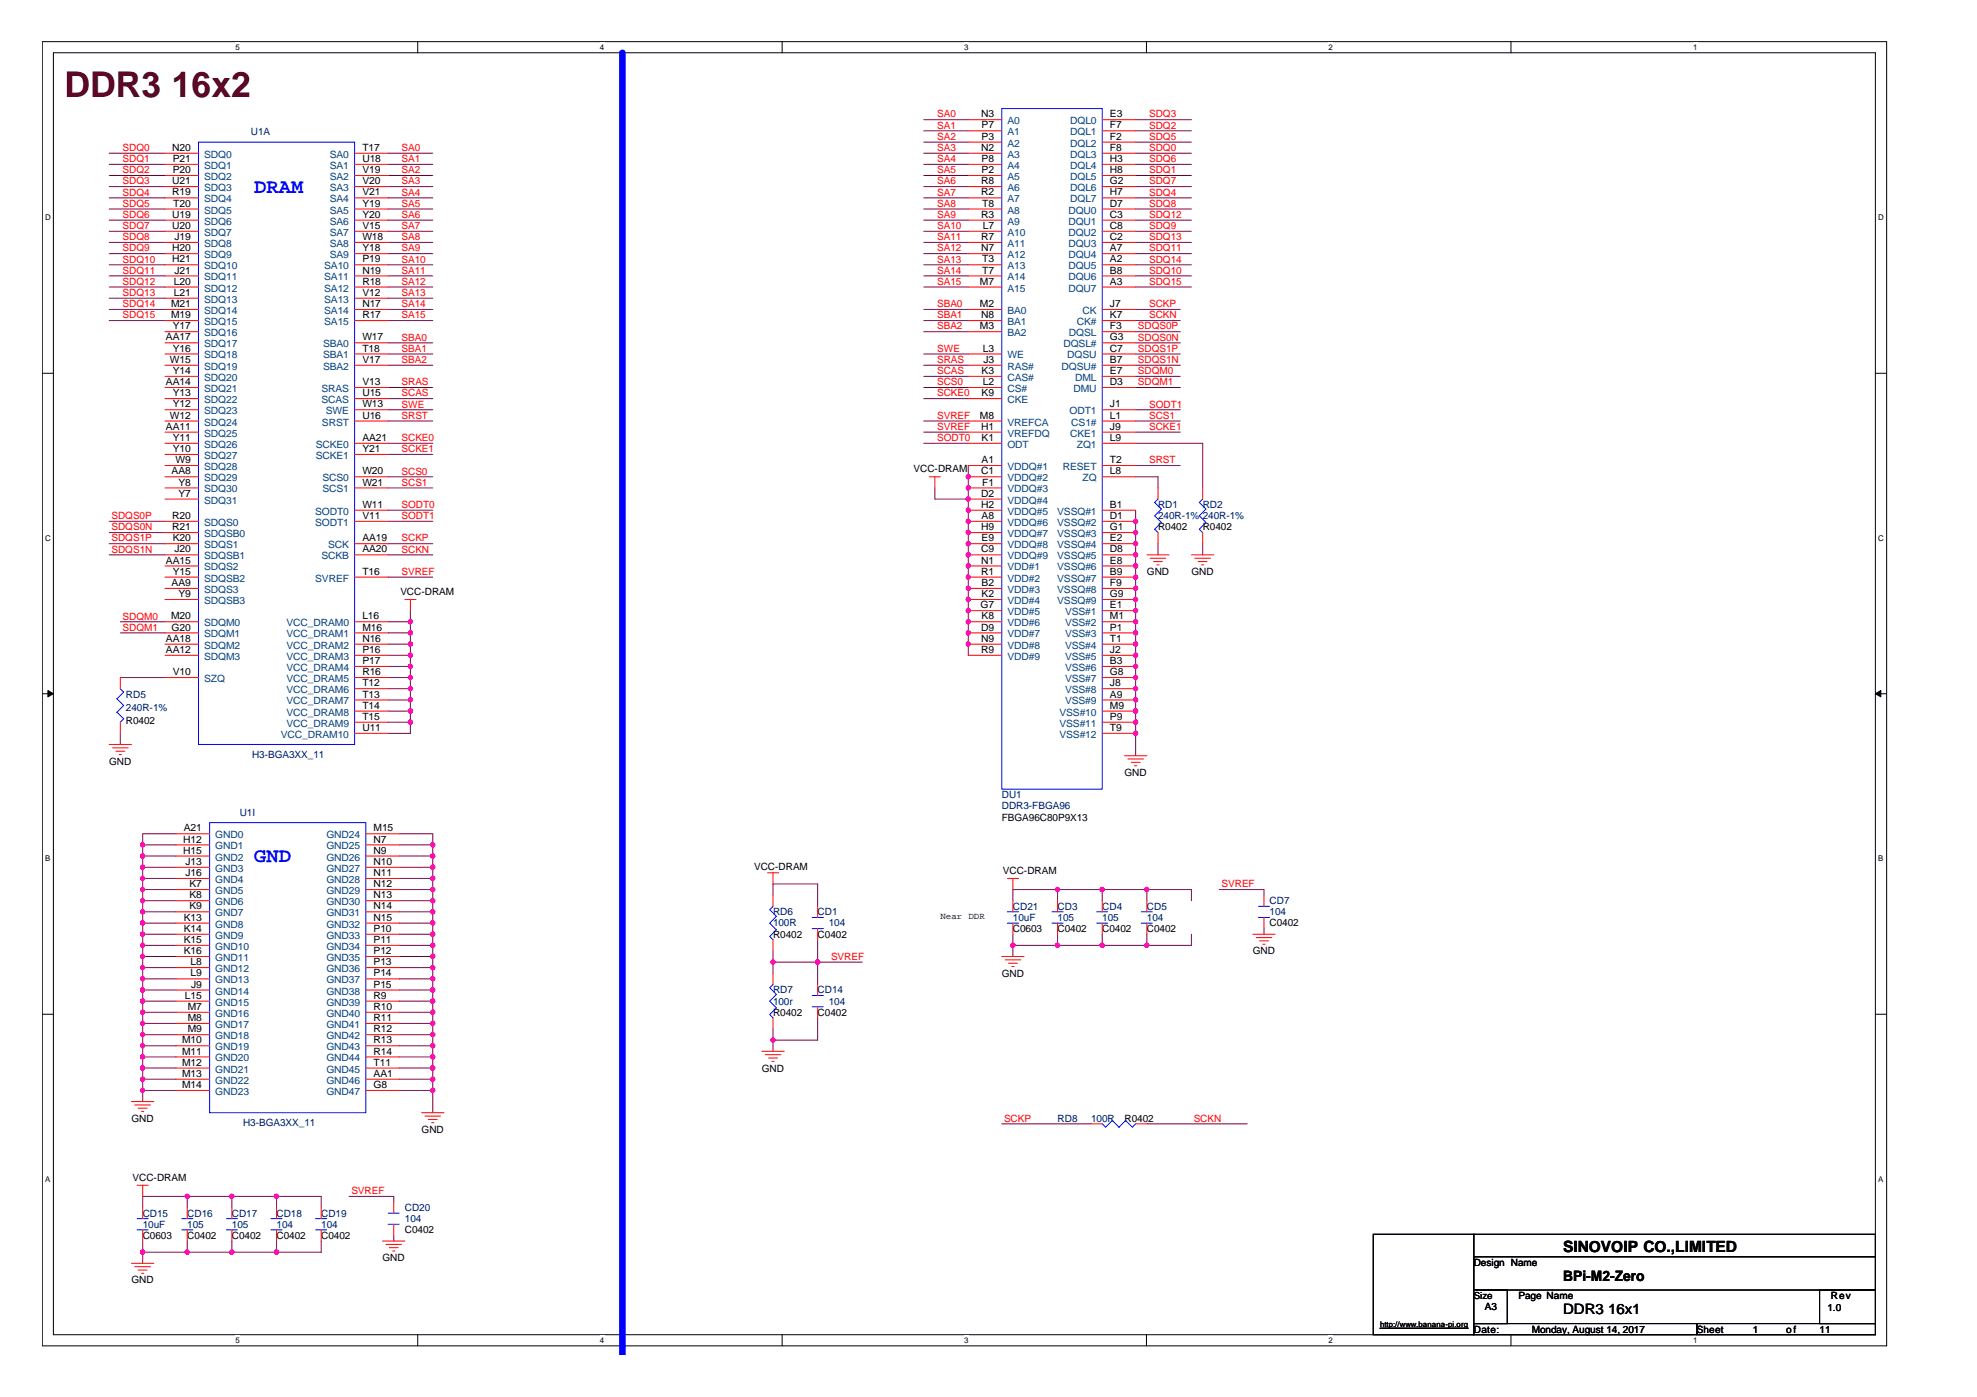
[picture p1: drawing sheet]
<svg xmlns="http://www.w3.org/2000/svg" width="297mm" height="210mm" viewBox="0 0 297 210" stroke-linecap="round" stroke-linejoin="round" font-family="sans-serif">
<path d="M6.3 6.3h277.2v195.9h-277.2zM8 7.9h273.8v192.6h-273.8z" fill="none" stroke="#000" stroke-width=".15"/>
<g fill="#fff">
<path d="M35.4 6.4h.6v1.4h-.6z"/>
<path d="M35.4 200.7h.6v1.4h-.6z"/>
</g>
<path d="M62.8 6.3v1.6M62.8 200.5v1.7" fill="none" stroke="#000" stroke-width=".15"/>
<g fill="#fff">
<path d="M90.1 6.4h.7v1.4h-.7z"/>
<path d="M90.1 200.7h.7v1.4h-.7z"/>
</g>
<path d="M117.5 6.3v1.6M117.5 200.5v1.7" fill="none" stroke="#000" stroke-width=".15"/>
<g fill="#fff">
<path d="M144.9 6.4h.6v1.4h-.6z"/>
<path d="M144.9 200.7h.6v1.4h-.6z"/>
</g>
<path d="M172.3 6.3v1.6M172.3 200.5v1.7" fill="none" stroke="#000" stroke-width=".15"/>
<g fill="#fff">
<path d="M199.6 6.4h.7v1.4h-.7z"/>
<path d="M199.6 200.7h.7v1.4h-.7z"/>
</g>
<path d="M227 6.3v1.6M227 200.5v1.7" fill="none" stroke="#000" stroke-width=".15"/>
<g fill="#fff">
<path d="M254.4 6.4h.6v1.4h-.6z"/>
<path d="M254.4 200.7h.6v1.4h-.6z"/>
<path d="M6.8 32h.8v1.4h-.8z"/>
<path d="M282.2 32h.8v1.4h-.8z"/>
<path d="M6.8 80.1h.8v1.4h-.8z"/>
<path d="M282.2 80.1h.8v1.4h-.8z"/>
</g>
<path d="M6.3 56.1h1.7M281.8 56.1h1.6" fill="none" stroke="#000" stroke-width=".15"/>
<g fill="#fff">
<path d="M6.8 128.3h.8v1.4h-.8z"/>
<path d="M282.2 128.3h.8v1.4h-.8z"/>
</g>
<path d="M6.3 104.2h1.7M281.8 104.2h1.6" fill="none" stroke="#000" stroke-width=".15"/>
<g fill="#000" stroke="#000" stroke-width=".15">
<path d="M7.2 103.8l.8 .4-.8 .5z" fill-rule="evenodd"/>
<path d="M281.8 104.2l.8-.4v.9z" fill-rule="evenodd"/>
</g>
<g fill="#fff">
<path d="M6.8 176.4h.8v1.4h-.8z"/>
<path d="M282.2 176.4h.8v1.4h-.8z"/>
</g>
<path d="M6.3 152.4h1.7M281.8 152.4h1.6M206.3 185.5h15.1v15h-15.1zM221.4 185.5h60.4v3.3h-60.4zM221.4 188.8h60.4v5h-60.4zM221.4 193.8h5.1v5.1h-5.1zM221.4 198.9h33.6v1.6h-33.6zM255 198.9h26.8v1.6h-26.8zM273.4 193.8h8.4v5.1h-8.4z" fill="none" stroke="#000" stroke-width=".15"/>
<path d="M93.5 7.9v195.7" fill="none" stroke="#00f" stroke-width=".99"/>
<g fill="none" stroke="#800040" stroke-width=".15">
<path d="M138.8 18h6.7M138.8 19.7h6.7M170.6 18h8.4M170.6 19.7h8.4M16.4 23h8.4M16.4 24.7h8.4M16.4 26.4h8.4M16.4 28h8.4M16.4 29.7h8.4M16.4 31.4h8.4M16.4 33.1h8.4M16.4 34.7h8.4"/>
<path d="M16.4 36.4h8.4M16.4 38.1h8.4M16.4 39.8h8.4M58.3 23h6.7M58.3 24.7h6.7M58.3 26.4h6.7M58.3 28h6.7M58.3 29.7h6.7M58.3 31.4h6.7M58.3 33.1h6.7M58.3 34.7h6.7M58.3 36.4h6.7"/>
<path d="M58.3 38.1h6.7M58.3 39.8h6.7M138.8 23h6.7M138.8 24.7h6.7M138.8 26.4h6.7M138.8 28h6.7M138.8 29.7h6.7M138.8 31.4h6.7M138.8 33.1h6.7M138.8 34.7h6.7M138.8 36.4h6.7M138.8 38.1h6.7"/>
<path d="M138.8 39.8h6.7M138.8 21.4h6.7M170.6 23h8.4M170.6 24.7h8.4M170.6 26.4h8.4M170.6 28h8.4M170.6 29.7h8.4M170.6 31.4h8.4M170.6 33.1h8.4M170.6 34.7h8.4M170.6 36.4h8.4M170.6 38.1h8.4"/>
<path d="M170.6 39.8h8.4M170.6 21.4h8.4M16.4 41.5h8.4M16.4 43.1h8.4M16.4 44.8h8.4M16.4 46.5h8.4M16.4 48.2h8.4M58.3 41.5h6.7M58.3 43.1h6.7M58.3 44.8h6.7M58.3 46.5h6.7M58.3 48.2h6.7"/>
<path d="M58.3 51.5h6.7M58.3 53.2h6.7M58.3 54.9h6.7M58.3 58.2h6.7M58.3 59.9h6.7M138.8 41.5h6.7M138.8 43.1h6.7M138.8 46.5h6.7M138.8 48.2h6.7M138.8 53.2h6.7M138.8 54.9h6.7M138.8 58.2h6.7"/>
<path d="M138.8 59.9h6.7M138.8 49.8h6.7M138.8 56.6h6.7M170.6 41.5h8.4M170.6 43.1h8.4M170.6 46.5h6.7M170.6 48.2h6.7M170.6 51.5h6.7M170.6 53.2h6.7M170.6 54.9h6.7M170.6 58.2h6.7M170.6 49.8h6.7"/>
<path d="M170.6 56.6h6.7M16.4 78.3h8.4M58.3 61.6h6.7M58.3 63.3h6.7M58.3 66.6h6.7M58.3 68.3h6.7M58.3 71.6h6.7M58.3 73.3h6.7M58.3 76.7h6.7M58.3 78.3h6.7M138.8 63.3h6.7M138.8 66.6h6.7"/>
<path d="M138.8 64.9h6.7M140.5 73.3v1.7h5M145.5 69.9v28.6M170.6 61.6h6.7M170.6 63.3h6.7M170.6 66.6h10.1v6.7M170.6 71.6h3.4v1.7M170.6 76.7v36.9M170.6 64.9h6.7M170.6 69.9h6.7M16.4 81.7h8.4M16.4 83.4h8.4"/>
<path d="M16.4 80h8.4M18.1 95.1h6.7M18.1 93.4h6.7M58.3 81.7h6.7M58.3 83.4h6.7M58.3 86.7h6.7M58.3 95.1h3.4M58.3 93.4h3.4M58.3 96.8h3.4M58.3 98.5h3.4M61.7 91.8v18.4h-3.4M174 81.7v1.7"/>
<path d="M180.7 81.7v1.7M18.1 101.8h6.7M18.1 110.2v1.7M58.3 100.1h3.4M58.3 101.8h3.4M58.3 103.5h3.4M58.3 105.2h3.4M58.3 106.8h3.4M58.3 108.5h3.4M21.4 127h5.1M21.4 128.6h5.1M21.4 130.3h5.1"/>
<path d="M21.4 132h5.1M21.4 133.7h5.1M21.4 135.3h5.1M21.4 137h5.1M21.4 138.7h5.1M26.5 125.3h-5.1v40.2M60 125.3h5v41.9M60 127h5M60 128.6h5M60 130.3h5M60 132h5M60 133.7h5"/>
<path d="M60 135.3h5M60 137h5M60 138.7h5M116.1 134.5v-1.7h6.8v3.4M152.2 135.3v-1.6h26.8v1.6M158.9 133.7v1.6M165.6 133.7v1.6M172.3 133.7v1.6M183.2 133.7h6.7v.8M189.9 139.5v.9M21.4 140.4h5.1M21.4 142h5.1"/>
<path d="M21.4 143.7h5.1M21.4 145.4h5.1M21.4 147.1h5.1M21.4 148.8h5.1M21.4 150.4h5.1M21.4 152.1h5.1M21.4 153.8h5.1M21.4 155.5h5.1M21.4 157.1h5.1M21.4 158.8h5.1M60 140.4h5M60 142h5"/>
<path d="M60 143.7h5M60 145.4h5M60 147.1h5M60 148.8h5M60 150.4h5M60 152.1h5M60 153.8h5M60 155.5h5M60 157.1h5M60 158.8h5M116.1 142.9v3.3M116.1 154.6v3.4"/>
<path d="M116.1 144.6h13.5M122.9 141.2v6.7M122.9 152.9v3.4h-6.8M152.2 140.4v3.3M158.9 140.4v1.6M165.6 140.4v1.6M172.3 140.4v1.6M179 140.4v1.6h-26.8M21.4 160.5h5.1M21.4 162.2h5.1M21.4 163.8h5.1M28.1 179.8v1.6"/>
<path d="M34.8 179.8v1.6M41.6 179.8v1.6M52.5 179.8h6.7v.8M60 160.5h5M60 162.2h5M60 163.8h5M150.5 168.9h13.4M172.3 168.9h15.1M21.4 181.4v-1.6h26.9v1.6M21.4 186.5v3.3M28.1 186.5v1.6M34.8 186.5v1.6"/>
<path d="M41.6 186.5v1.6M48.3 186.5v1.6h-26.9M59.2 185.6v.9"/>
</g>
<g fill="#f0f" stroke="#f0f" stroke-width=".15">
<circle cx="65" cy="133.6" r=".33"/>
<circle cx="65" cy="132" r=".33"/>
<circle cx="21.4" cy="130.3" r=".32"/>
<circle cx="21.4" cy="128.6" r=".32"/>
<circle cx="65" cy="143.7" r=".33"/>
<circle cx="65" cy="142" r=".33"/>
<circle cx="21.4" cy="143.7" r=".32"/>
<circle cx="21.4" cy="142" r=".32"/>
<circle cx="21.4" cy="155.4" r=".32"/>
<circle cx="21.4" cy="153.8" r=".32"/>
<circle cx="21.4" cy="126.9" r=".32"/>
<circle cx="21.4" cy="132" r=".32"/>
<circle cx="21.4" cy="133.6" r=".32"/>
<circle cx="21.4" cy="135.3" r=".32"/>
<circle cx="21.4" cy="137" r=".32"/>
<circle cx="21.4" cy="138.7" r=".32"/>
<circle cx="21.4" cy="140.4" r=".32"/>
<circle cx="21.4" cy="145.4" r=".32"/>
<circle cx="21.4" cy="147.1" r=".32"/>
<circle cx="21.4" cy="148.7" r=".32"/>
<circle cx="21.4" cy="150.4" r=".32"/>
<circle cx="21.4" cy="152.1" r=".32"/>
<circle cx="21.4" cy="157.1" r=".32"/>
<circle cx="21.4" cy="158.8" r=".32"/>
<circle cx="21.4" cy="160.5" r=".32"/>
<circle cx="65" cy="135.3" r=".33"/>
<circle cx="65" cy="137" r=".33"/>
<circle cx="65" cy="140.4" r=".33"/>
<circle cx="65" cy="147.1" r=".33"/>
<circle cx="65" cy="152.1" r=".33"/>
<circle cx="65" cy="157.1" r=".33"/>
<circle cx="65" cy="130.3" r=".33"/>
<circle cx="65" cy="128.6" r=".33"/>
<circle cx="65" cy="126.9" r=".33"/>
<circle cx="65" cy="155.4" r=".33"/>
<circle cx="65" cy="153.8" r=".33"/>
<circle cx="65" cy="150.4" r=".33"/>
<circle cx="65" cy="148.7" r=".33"/>
<circle cx="65" cy="138.7" r=".33"/>
<circle cx="65" cy="160.5" r=".33"/>
<circle cx="65" cy="158.8" r=".33"/>
<circle cx="65" cy="145.4" r=".33"/>
<circle cx="65" cy="162.1" r=".33"/>
<circle cx="21.4" cy="162.1" r=".32"/>
<circle cx="21.4" cy="163.8" r=".32"/>
<circle cx="65" cy="163.8" r=".33"/>
<circle cx="61.7" cy="95.1" r=".32"/>
<circle cx="61.7" cy="93.4" r=".32"/>
<circle cx="61.7" cy="96.8" r=".32"/>
<circle cx="61.7" cy="98.4" r=".32"/>
<circle cx="61.7" cy="100.1" r=".32"/>
<circle cx="61.7" cy="101.8" r=".32"/>
<circle cx="61.7" cy="103.5" r=".32"/>
<circle cx="61.7" cy="108.5" r=".32"/>
<circle cx="61.7" cy="106.8" r=".32"/>
<circle cx="61.7" cy="105.1" r=".32"/>
<circle cx="145.5" cy="88.4" r=".32"/>
<circle cx="145.5" cy="71.6" r=".32"/>
<circle cx="145.5" cy="85" r=".32"/>
<circle cx="145.5" cy="83.4" r=".32"/>
<circle cx="145.5" cy="78.3" r=".32"/>
<circle cx="145.5" cy="91.7" r=".32"/>
<circle cx="145.5" cy="90.1" r=".32"/>
<circle cx="145.5" cy="81.7" r=".32"/>
<circle cx="145.5" cy="80" r=".32"/>
<circle cx="145.5" cy="76.6" r=".32"/>
<circle cx="145.5" cy="73.3" r=".32"/>
<circle cx="145.5" cy="95.1" r=".32"/>
<circle cx="145.5" cy="93.4" r=".32"/>
<circle cx="145.5" cy="86.7" r=".32"/>
<circle cx="145.5" cy="75" r=".32"/>
<circle cx="145.5" cy="96.8" r=".32"/>
<circle cx="170.6" cy="83.4" r=".32"/>
<circle cx="170.6" cy="91.7" r=".32"/>
<circle cx="170.6" cy="108.5" r=".32"/>
<circle cx="170.6" cy="90.1" r=".32"/>
<circle cx="170.6" cy="88.4" r=".32"/>
<circle cx="170.6" cy="96.8" r=".32"/>
<circle cx="170.6" cy="106.8" r=".32"/>
<circle cx="170.6" cy="105.1" r=".32"/>
<circle cx="170.6" cy="95.1" r=".32"/>
<circle cx="170.6" cy="93.4" r=".32"/>
<circle cx="170.6" cy="110.2" r=".32"/>
<circle cx="170.6" cy="86.7" r=".32"/>
<circle cx="170.6" cy="85" r=".32"/>
<circle cx="170.6" cy="103.5" r=".32"/>
<circle cx="170.6" cy="101.8" r=".32"/>
<circle cx="170.6" cy="100.1" r=".32"/>
<circle cx="170.6" cy="98.4" r=".32"/>
<circle cx="170.6" cy="81.7" r=".32"/>
<circle cx="170.6" cy="80" r=".32"/>
<circle cx="170.6" cy="78.3" r=".32"/>
<circle cx="165.6" cy="142" r=".33"/>
<circle cx="158.9" cy="142" r=".33"/>
<circle cx="172.3" cy="142" r=".32"/>
<circle cx="165.6" cy="133.6" r=".33"/>
<circle cx="158.9" cy="133.6" r=".33"/>
<circle cx="152.2" cy="142" r=".33"/>
<circle cx="172.3" cy="133.6" r=".32"/>
<circle cx="116.1" cy="144.6" r=".32"/>
<circle cx="116.1" cy="156.3" r=".32"/>
<circle cx="122.8" cy="144.6" r=".33"/>
<circle cx="28.1" cy="188.1" r=".32"/>
<circle cx="21.4" cy="188.1" r=".32"/>
<circle cx="34.8" cy="179.8" r=".33"/>
<circle cx="34.8" cy="188.1" r=".33"/>
<circle cx="41.5" cy="179.8" r=".33"/>
<circle cx="41.5" cy="188.1" r=".33"/>
<circle cx="28.1" cy="179.8" r=".32"/>
</g>
<g fill="none" stroke="#f00" stroke-width=".15">
<path d="M145.5 18h5M145.5 19.7h5M165.6 18h5M165.6 19.7h5M24.8 23h5M24.8 24.7h5M24.8 26.4h5M24.8 28h5M24.8 29.7h5M24.8 31.4h5M24.8 33.1h5M24.8 34.7h5"/>
<path d="M24.8 36.4h5M24.8 38.1h5M24.8 39.8h5M53.3 23h5M53.3 24.7h5M53.3 26.4h5M53.3 28h5M53.3 29.7h5M53.3 31.4h5M53.3 33.1h5M53.3 34.7h5M53.3 36.4h5"/>
<path d="M53.3 38.1h5M53.3 39.8h5M145.5 21.4h5M145.5 23h5M145.5 24.7h5M145.5 26.4h5M145.5 28h5M145.5 29.7h5M145.5 31.4h5M145.5 33.1h5M145.5 34.7h5M145.5 36.4h5"/>
<path d="M145.5 38.1h5M145.5 39.8h5M165.6 21.4h5M165.6 23h5M165.6 24.7h5M165.6 26.4h5M165.6 28h5M165.6 29.7h5M165.6 31.4h5M165.6 33.1h5M165.6 34.7h5M165.6 36.4h5"/>
<path d="M165.6 38.1h5M165.6 39.8h5M24.8 41.5h5M24.8 43.1h5M24.8 46.5h5M24.8 48.2h5M24.8 49.8h5M24.8 53.2h5M24.8 54.9h5M24.8 56.6h5M24.8 58.2h5M24.8 59.9h5"/>
<path d="M24.8 51.5h5M24.8 44.8h5M53.3 41.5h5M53.3 43.1h5M53.3 46.5h5M53.3 48.2h5M53.3 53.2h5M53.3 54.9h5M53.3 58.2h5M53.3 59.9h5M53.3 51.5h5M53.3 44.8h5"/>
<path d="M145.5 41.5h5M145.5 43.1h5M145.5 46.5h5M145.5 48.2h5M145.5 49.8h5M145.5 53.2h5M145.5 54.9h5M145.5 56.6h5M145.5 58.2h5M145.5 59.9h5M165.6 41.5h5M165.6 43.1h5"/>
<path d="M165.6 46.5h5M165.6 48.2h5M165.6 49.8h5M165.6 53.2h5M165.6 54.9h5M165.6 56.6h5M165.6 58.2h5M165.6 51.5h5M24.8 71.6h5M24.8 63.3h5M24.8 64.9h5M24.8 66.6h5"/>
<path d="M24.8 69.9h5M24.8 73.3h5M24.8 75h5M24.8 78.3h5M24.8 61.6h5M24.8 68.3h5M53.3 71.6h5M53.3 63.3h5M53.3 66.6h5M53.3 73.3h5M53.3 76.7h5M53.3 78.3h5"/>
<path d="M53.3 61.6h5M53.3 68.3h5M139.6 71.6h1.7M140.5 71.6v1.7M145.5 71.6h5M145.5 63.3h5M145.5 64.9h5M145.5 66.6h5M145.5 69.9h5M145.5 73.3h5M145.5 75h5M145.5 76.7h5"/>
<path d="M145.5 78.3h5M165.6 71.6h5M165.6 63.3h5M165.6 64.9h5M165.6 66.6h5M165.6 69.9h5M165.6 76.7h5M165.6 78.3h5M165.6 61.6h5M174 73.3v1.7M180.7 73.3v1.7M24.8 90.1h5"/>
<path d="M24.8 83.4h5M24.8 80h5M24.8 81.7h5M24.8 86.7h5M24.8 85h5M24.8 88.4h5M24.8 93.4h5M24.8 95.1h5M24.8 96.8h5M24.8 98.5h5M53.3 83.4h5M53.3 81.7h5"/>
<path d="M53.3 86.7h5M53.3 93.4h5M53.3 95.1h5M53.3 96.8h5M53.3 98.5h5M60.8 90.1h1.7M61.7 90.1v1.7M145.5 90.1h5M145.5 83.4h5M145.5 80h5M145.5 81.7h5M145.5 86.7h5"/>
<path d="M145.5 85h5M145.5 88.4h5M145.5 91.8h5M145.5 93.4h5M145.5 95.1h5M145.5 96.8h5M145.5 98.5h5M165.6 90.1h5M165.6 83.4h5M165.6 80h5M165.6 81.7h5M165.6 86.7h5"/>
<path d="M165.6 85h5M165.6 88.4h5M165.6 91.8h5M165.6 93.4h5M165.6 95.1h5M165.6 96.8h5M165.6 98.5h5M172.3 83.4h3.4M172.8 83.9h2.4M173.3 84.4h1.3M173.8 84.9h.4M174 80v1.7"/>
<path d="M179 83.4h3.4M179.5 83.9h2.4M180 84.4h1.4M180.5 84.9h.4M180.7 80v1.7M16.4 111.9h3.3M16.9 112.4h2.4M17.4 112.9h1.4M17.9 113.4h.3M18.1 101.8v1.7M18.1 108.5v1.7M24.8 101.8h5"/>
<path d="M53.3 100.1h5M53.3 101.8h5M53.3 103.5h5M53.3 105.2h5M53.3 106.8h5M53.3 108.5h5M53.3 110.2h5M165.6 100.1h5M165.6 101.8h5M165.6 103.5h5M165.6 105.2h5M165.6 106.8h5"/>
<path d="M165.6 108.5h5M165.6 110.2h5M169 113.6h3.3M169.5 114h2.3M170 114.5h1.3M170.5 115.1h.3M26.5 132h5M26.5 125.3h5M26.5 127h5M26.5 128.6h5M26.5 130.3h5M26.5 133.7h5"/>
<path d="M26.5 135.3h5M26.5 137h5M26.5 138.7h5M55 132h5M55 125.3h5M55 127h5M55 128.6h5M55 130.3h5M55 133.7h5M55 135.3h5M55 137h5M55 138.7h5"/>
<path d="M115.3 131.1h1.7M116.1 131.1v1.7M116.1 134.5v1.7M122.9 136.2v1.7M122.9 139.5v1.7M151.4 132h1.6M152.2 132v1.7M152.2 135.3v1.7M152.2 138.7v1.7M158.9 135.3v1.7M158.9 138.7v1.7M165.6 135.3v1.7"/>
<path d="M165.6 138.7v1.7M172.3 135.3v1.7M172.3 138.7v1.7M189.9 134.5v1.7M189.9 137.9v1.6M26.5 143.7h5M26.5 140.4h5M26.5 142h5M26.5 145.4h5M26.5 147.1h5M26.5 148.8h5M26.5 150.4h5"/>
<path d="M26.5 152.1h5M26.5 153.8h5M26.5 155.5h5M26.5 157.1h5M26.5 158.8h5M55 143.7h5M55 140.4h5M55 142h5M55 145.4h5M55 147.1h5M55 148.8h5M55 150.4h5"/>
<path d="M55 152.1h5M55 153.8h5M55 155.5h5M55 157.1h5M55 158.8h5M114.5 158h3.3M115 158.5h2.3M115.5 159h1.3M116 159.5h.3M116.1 141.2v1.7M116.1 146.2v1.7M116.1 152.9v1.7"/>
<path d="M122.9 147.9v1.7M122.9 151.3v1.6M150.5 143.7h3.4M151 144.2h2.4M151.5 144.7h1.4M152 145.2h.4M188.2 140.4h3.4M188.7 140.9h2.4M189.3 141.4h1.3M189.7 141.9h.4M19.7 165.5h3.4M20.3 166h2.3"/>
<path d="M20.6 178.1h1.7M20.8 166.5h1.3M21.3 167h.3M21.4 178.1v1.7M26.5 160.5h5M26.5 162.2h5M26.5 163.8h5M55 160.5h5M55 162.2h5M55 163.8h5M63.4 167.2h3.3M63.8 167.7h2.4"/>
<path d="M64.3 168.2h1.4M64.9 168.7h.3M163.9 168.9h1.7M170.6 168.9h1.7M19.7 189.8h3.4M20.3 190.3h2.3M20.8 190.8h1.3M21.3 191.3h.3M21.4 181.4v1.7M21.4 184.8v1.7M28.1 181.4v1.7M28.1 184.8v1.7"/>
<path d="M34.8 181.4v1.7M34.8 184.8v1.7M41.6 181.4v1.7M41.6 184.8v1.7M48.3 181.4v1.7M48.3 184.8v1.7M57.5 186.5h3.3M58 187h2.3M58.5 187.5h1.3M59 188h.3M59.2 180.6v1.7M59.2 184v1.6"/>
</g>
<path d="M207.3 199.6h13.3" fill="none" stroke="#000" stroke-width=".18"/>
<g fill="none" stroke="#00f" stroke-width=".15">
<path d="M150.5 16.3h15.1v102.3h-15.1zM29.8 21.4h23.5v90.5h-23.5zM174 75l-.5 .5 1 1-1 1 1 1-1 1 .5 .5M180.7 75l-.5 .5 1 1-1 1 1 1-1 1 .5 .5M18.1 103.5l.5 .5-1 1 1 1-1 1 1 1-.5 .5M31.5 123.6h23.5v43.6h-23.5zM116.1 136.2l-.4 .5 .9 1-.9 1 .9 1-.9 1 .4 .5M122 139.5h1.7M122 137.9h1.7M151.4 138.7h1.6M151.4 137h1.6M158.1 138.7h1.6"/>
<path d="M158.1 137h1.6M164.8 138.7h1.6M164.8 137h1.6M171.5 138.7h1.6M171.5 137h1.6M189.1 137.9h1.7M189.1 136.2h1.7M116.1 147.9l-.4 .5 .9 1-.9 1 .9 1-.9 1 .4 .5M122 151.3h1.7M122 149.6h1.7M165.6 168.9l.5 .5 1-1 1 1 1-1 1 1 .5-.5M20.6 184.8h1.7"/>
<path d="M20.6 183.1h1.7M27.3 184.8h1.7M27.3 183.1h1.7M34 184.8h1.7M34 183.1h1.7M40.7 184.8h1.7M40.7 183.1h1.7M47.4 184.8h1.7M47.4 183.1h1.7M58.3 184h1.7M58.3 182.3h1.7"/>
</g>
<g font-size="5.3" fill="#400000">
<text x="9.7" y="14.6">DDR3</text>
<text x="25.8" y="14.6">16x2</text>
</g>
<g font-size="3.1" fill="#00f">
<text x="38.2" y="28.9">DRAM</text>
<text x="38.2" y="129.5">GND</text>
</g>
<text font-size="2.3" x="234.8" y="188.1">SINOVOIP CO.,LIMITED</text>
<g font-size="2.2">
<text x="234.8" y="197.5">DDR3</text>
<text x="234.8" y="192.5">BPi-M2-Zero</text>
<text x="241.6" y="197.5">16x1</text>
</g>
<g font-size="1.5" fill="#f00">
<text x="140.8" y="17.6">SA0</text>
<text x="172.7" y="17.6">SDQ3</text>
<text x="18.4" y="22.7">SDQ0</text>
<text x="60.3" y="22.7">SA0</text>
<text x="140.8" y="19.3">SA1</text>
<text x="140.8" y="21">SA2</text>
<text x="140.8" y="22.7">SA3</text>
<text x="172.7" y="19.3">SDQ2</text>
<text x="172.7" y="21">SDQ5</text>
<text x="172.7" y="22.7">SDQ0</text>
<text x="18.4" y="24.4">SDQ1</text>
<text x="18.4" y="26">SDQ2</text>
<text x="18.4" y="27.7">SDQ3</text>
<text x="18.4" y="29.4">SDQ4</text>
<text x="60.3" y="24.4">SA1</text>
<text x="60.3" y="26">SA2</text>
<text x="60.3" y="27.7">SA3</text>
<text x="60.3" y="29.4">SA4</text>
<text x="140.8" y="24.4">SA4</text>
<text x="140.8" y="26">SA5</text>
<text x="140.8" y="27.7">SA6</text>
<text x="140.8" y="29.4">SA7</text>
<text x="172.7" y="24.4">SDQ6</text>
<text x="172.7" y="26">SDQ1</text>
<text x="172.7" y="27.7">SDQ7</text>
<text x="172.7" y="29.4">SDQ4</text>
<text x="18.4" y="31.1">SDQ5</text>
<text x="18.4" y="32.7">SDQ6</text>
<text x="18.4" y="34.4">SDQ7</text>
<text x="60.3" y="31.1">SA5</text>
<text x="60.3" y="32.7">SA6</text>
<text x="60.3" y="34.4">SA7</text>
<text x="140.8" y="31.1">SA8</text>
<text x="140.8" y="32.7">SA9</text>
<text x="140.8" y="34.4">SA10</text>
<text x="172.7" y="31.1">SDQ8</text>
<text x="172.7" y="32.7">SDQ12</text>
<text x="172.7" y="34.4">SDQ9</text>
<text x="18.4" y="36.1">SDQ8</text>
<text x="18.4" y="37.8">SDQ9</text>
<text x="18.4" y="39.4">SDQ10</text>
<text x="18.4" y="41.1">SDQ11</text>
<text x="60.3" y="36.1">SA8</text>
<text x="60.3" y="37.8">SA9</text>
<text x="60.3" y="39.4">SA10</text>
<text x="60.3" y="41.1">SA11</text>
<text x="140.8" y="36.1">SA11</text>
<text x="140.8" y="37.8">SA12</text>
<text x="140.8" y="39.4">SA13</text>
<text x="140.8" y="41.1">SA14</text>
<text x="172.7" y="36.1">SDQ13</text>
<text x="172.7" y="37.8">SDQ11</text>
<text x="172.7" y="39.4">SDQ14</text>
<text x="172.7" y="41.1">SDQ10</text>
<text x="18.4" y="42.8">SDQ12</text>
<text x="18.4" y="44.5">SDQ13</text>
<text x="18.4" y="46.2">SDQ14</text>
<text x="18.4" y="47.8">SDQ15</text>
<text x="60.3" y="42.8">SA12</text>
<text x="60.3" y="44.5">SA13</text>
<text x="60.3" y="46.2">SA14</text>
<text x="60.3" y="47.8">SA15</text>
<text x="140.8" y="42.8">SA15</text>
<text x="140.8" y="46.2">SBA0</text>
<text x="140.8" y="47.8">SBA1</text>
<text x="172.7" y="46.2">SCKP</text>
<text x="172.7" y="47.8">SCKN</text>
<text x="172.7" y="42.8">SDQ15</text>
<text x="60.3" y="51.2">SBA0</text>
<text x="60.3" y="52.8">SBA1</text>
<text x="140.8" y="49.5">SBA2</text>
<text x="140.8" y="52.8">SWE</text>
<text x="171" y="49.5">SDQS0P</text>
<text x="171" y="51.2">SDQS0N</text>
<text x="171" y="52.8">SDQS1P</text>
<text x="60.3" y="54.5">SBA2</text>
<text x="60.3" y="57.9">SRAS</text>
<text x="60.3" y="59.6">SCAS</text>
<text x="140.8" y="56.2">SCAS</text>
<text x="140.8" y="54.5">SRAS</text>
<text x="140.8" y="57.9">SCS0</text>
<text x="140.8" y="59.6">SCKE0</text>
<text x="171" y="54.5">SDQS1N</text>
<text x="171" y="56.2">SDQM0</text>
<text x="171" y="57.9">SDQM1</text>
<text x="60.3" y="61.2">SWE</text>
<text x="60.3" y="62.9">SRST</text>
<text x="140.8" y="62.9">SVREF</text>
<text x="140.8" y="64.6">SVREF</text>
<text x="172.7" y="61.2">SODT1</text>
<text x="172.7" y="62.9">SCS1</text>
<text x="172.7" y="64.6">SCKE1</text>
<text x="60.3" y="66.3">SCKE0</text>
<text x="60.3" y="67.9">SCKE1</text>
<text x="60.3" y="71.3">SCS0</text>
<text x="140.8" y="66.3">SODT0</text>
<text x="172.7" y="69.6">SRST</text>
<text x="16.7" y="78">SDQS0P</text>
<text x="60.3" y="73">SCS1</text>
<text x="60.3" y="76.3">SODT0</text>
<text x="60.3" y="78">SODT1</text>
<text x="16.7" y="79.7">SDQS0N</text>
<text x="16.7" y="81.4">SDQS1P</text>
<text x="16.7" y="83">SDQS1N</text>
<text x="60.3" y="81.4">SCKP</text>
<text x="60.3" y="83">SCKN</text>
<text x="60.3" y="86.4">SVREF</text>
<text x="18.4" y="93.1">SDQM0</text>
<text x="18.4" y="94.8">SDQM1</text>
<text x="183.5" y="133.3">SVREF</text>
<text x="124.9" y="144.2">SVREF</text>
<text x="150.9" y="168.5">SCKP</text>
<text x="179.3" y="168.5">SCKN</text>
<text x="52.8" y="179.4">SVREF</text>
</g>
<g font-size="1.5">
<text x="147.4" y="17.6">N3</text>
<text x="166.8" y="17.6">E3</text>
<text x="25.9" y="22.7">N20</text>
<text x="54.4" y="22.7">T17</text>
<text x="147.4" y="22.7">N2</text>
<text x="147.5" y="19.3">P7</text>
<text x="147.5" y="21">P3</text>
<text x="166.8" y="19.3">F7</text>
<text x="166.8" y="21">F2</text>
<text x="166.8" y="22.7">F8</text>
<text x="25.9" y="27.7">U21</text>
<text x="25.9" y="29.4">R19</text>
<text x="26" y="24.3">P21</text>
<text x="26" y="26">P20</text>
<text x="54.4" y="24.3">U18</text>
<text x="54.4" y="26">V19</text>
<text x="54.4" y="27.7">V20</text>
<text x="54.4" y="29.4">V21</text>
<text x="147.4" y="27.7">R8</text>
<text x="147.4" y="29.4">R2</text>
<text x="147.5" y="24.3">P8</text>
<text x="147.5" y="26">P2</text>
<text x="166.8" y="24.3">H3</text>
<text x="166.8" y="26">H8</text>
<text x="166.8" y="27.7">G2</text>
<text x="166.8" y="29.4">H7</text>
<text x="25.9" y="32.7">U19</text>
<text x="25.9" y="34.4">U20</text>
<text x="26" y="31">T20</text>
<text x="54.4" y="31">Y19</text>
<text x="54.4" y="32.7">Y20</text>
<text x="54.4" y="34.4">V15</text>
<text x="147.4" y="32.7">R3</text>
<text x="147.6" y="31">T8</text>
<text x="147.7" y="34.4">L7</text>
<text x="166.8" y="31">D7</text>
<text x="166.8" y="32.7">C3</text>
<text x="166.8" y="34.4">C8</text>
<text x="25.9" y="37.8">H20</text>
<text x="25.9" y="39.4">H21</text>
<text x="26.2" y="36.1">J19</text>
<text x="26.2" y="41.1">J21</text>
<text x="54.4" y="36.1">W18</text>
<text x="54.4" y="37.8">Y18</text>
<text x="54.4" y="39.4">P19</text>
<text x="54.4" y="41.1">N19</text>
<text x="147.4" y="36.1">R7</text>
<text x="147.4" y="37.8">N7</text>
<text x="147.6" y="39.4">T3</text>
<text x="147.6" y="41.1">T7</text>
<text x="166.8" y="36.1">C2</text>
<text x="166.8" y="37.8">A7</text>
<text x="166.8" y="39.4">A2</text>
<text x="166.8" y="41.1">B8</text>
<text x="25.7" y="46.1">M21</text>
<text x="25.7" y="47.8">M19</text>
<text x="26.1" y="42.8">L20</text>
<text x="26.1" y="44.4">L21</text>
<text x="54.4" y="42.8">R18</text>
<text x="54.4" y="44.4">V12</text>
<text x="54.4" y="46.1">N17</text>
<text x="54.4" y="47.8">R17</text>
<text x="147.2" y="42.8">M7</text>
<text x="147.2" y="46.1">M2</text>
<text x="147.4" y="47.8">N8</text>
<text x="166.8" y="42.8">A3</text>
<text x="166.8" y="46.1">J7</text>
<text x="166.8" y="47.8">K7</text>
<text x="24.9" y="51.2">AA17</text>
<text x="26" y="49.5">Y17</text>
<text x="26" y="52.8">Y16</text>
<text x="54.4" y="51.2">W17</text>
<text x="54.4" y="52.8">T18</text>
<text x="147.2" y="49.5">M3</text>
<text x="147.7" y="52.8">L3</text>
<text x="166.8" y="49.5">F3</text>
<text x="166.8" y="51.2">G3</text>
<text x="166.8" y="52.8">C7</text>
<text x="24.9" y="57.9">AA14</text>
<text x="25.5" y="54.5">W15</text>
<text x="26" y="56.2">Y14</text>
<text x="26" y="59.5">Y13</text>
<text x="54.4" y="54.5">V17</text>
<text x="54.4" y="57.9">V13</text>
<text x="54.4" y="59.5">U15</text>
<text x="147.5" y="56.2">K3</text>
<text x="147.5" y="59.5">K9</text>
<text x="147.7" y="57.9">L2</text>
<text x="147.7" y="54.5">J3</text>
<text x="166.8" y="54.5">B7</text>
<text x="166.8" y="56.2">E7</text>
<text x="166.8" y="57.9">D3</text>
<text x="24.9" y="64.6">AA11</text>
<text x="25.5" y="62.9">W12</text>
<text x="26" y="61.2">Y12</text>
<text x="54.4" y="61.2">W13</text>
<text x="54.4" y="62.9">U16</text>
<text x="147.2" y="62.9">M8</text>
<text x="147.4" y="64.6">H1</text>
<text x="166.8" y="61.2">J1</text>
<text x="166.8" y="62.9">L1</text>
<text x="166.8" y="64.6">J9</text>
<text x="25.8" y="71.3">AA8</text>
<text x="26" y="66.2">Y11</text>
<text x="26" y="67.9">Y10</text>
<text x="26.4" y="69.6">W9</text>
<text x="54.4" y="66.2">AA21</text>
<text x="54.4" y="67.9">Y21</text>
<text x="54.4" y="71.3">W20</text>
<text x="137.3" y="71">VCC-DRAM</text>
<text x="147.4" y="71.3">C1</text>
<text x="147.5" y="66.2">K1</text>
<text x="147.5" y="69.6">A1</text>
<text x="166.8" y="66.2">L9</text>
<text x="166.8" y="71.3">L8</text>
<text x="166.8" y="69.6">T2</text>
<text x="25.9" y="78">R20</text>
<text x="26.8" y="73">Y8</text>
<text x="26.8" y="74.6">Y7</text>
<text x="54.4" y="73">W21</text>
<text x="54.4" y="76.3">W11</text>
<text x="54.4" y="78">V11</text>
<text x="147.4" y="74.6">D2</text>
<text x="147.4" y="76.3">H2</text>
<text x="147.5" y="78">A8</text>
<text x="147.6" y="73">F1</text>
<text x="166.8" y="76.3">B1</text>
<text x="166.8" y="78">D1</text>
<text x="25.9" y="79.7">R21</text>
<text x="26" y="81.3">K20</text>
<text x="26.2" y="83">J20</text>
<text x="54.4" y="81.3">AA19</text>
<text x="54.4" y="83">AA20</text>
<text x="147.4" y="79.7">H9</text>
<text x="147.4" y="83">C9</text>
<text x="147.5" y="81.3">E9</text>
<text x="166.8" y="79.7">G1</text>
<text x="166.8" y="81.3">E2</text>
<text x="166.8" y="83">D8</text>
<text x="174" y="79.7">R0402</text>
<text x="180.7" y="79.7">R0402</text>
<text x="24.9" y="84.7">AA15</text>
<text x="25.8" y="88">AA9</text>
<text x="26" y="86.4">Y15</text>
<text x="26.8" y="89.7">Y9</text>
<text x="54.4" y="86.4">T16</text>
<text x="60.2" y="89.4">VCC-DRAM</text>
<text x="147.4" y="86.4">R1</text>
<text x="147.4" y="84.7">N1</text>
<text x="147.5" y="88">B2</text>
<text x="147.5" y="89.7">K2</text>
<text x="166.8" y="84.7">E8</text>
<text x="166.8" y="86.4">B9</text>
<text x="166.8" y="88">F9</text>
<text x="166.8" y="89.7">G9</text>
<text x="172.3" y="86.4">GND</text>
<text x="179" y="86.4">GND</text>
<text x="25.7" y="93.1">M20</text>
<text x="25.8" y="94.7">G20</text>
<text x="54.4" y="93.1">L16</text>
<text x="54.4" y="94.7">M16</text>
<text x="147.3" y="91.4">G7</text>
<text x="147.4" y="94.7">D9</text>
<text x="147.5" y="93.1">K8</text>
<text x="166.8" y="91.4">E1</text>
<text x="166.8" y="93.1">M1</text>
<text x="166.8" y="94.7">P1</text>
<text x="24.9" y="96.4">AA18</text>
<text x="24.9" y="98.1">AA12</text>
<text x="26" y="101.4">V10</text>
<text x="54.4" y="96.4">N16</text>
<text x="54.4" y="98.1">P16</text>
<text x="54.4" y="99.8">P17</text>
<text x="54.4" y="101.4">R16</text>
<text x="147.4" y="96.4">N9</text>
<text x="147.4" y="98.1">R9</text>
<text x="166.8" y="96.4">T1</text>
<text x="166.8" y="98.1">J2</text>
<text x="166.8" y="99.8">B3</text>
<text x="166.8" y="101.4">G8</text>
<text x="54.4" y="103.1">T12</text>
<text x="54.4" y="104.8">T13</text>
<text x="54.4" y="106.5">T14</text>
<text x="166.8" y="103.1">J8</text>
<text x="166.8" y="104.8">A9</text>
<text x="166.8" y="106.5">M9</text>
<text x="18.9" y="108.9">R0402</text>
<text x="54.4" y="108.2">T15</text>
<text x="54.4" y="109.8">U11</text>
<text x="166.8" y="108.2">P9</text>
<text x="166.8" y="109.8">T9</text>
<text x="16.4" y="114.9">GND</text>
<text x="169" y="116.6">GND</text>
<text x="27.6" y="124.9">A21</text>
<text x="56.1" y="124.9">M15</text>
<text x="150.5" y="123.3">FBGA96C80P9X13</text>
<text x="27.5" y="126.6">H12</text>
<text x="27.5" y="128.3">H15</text>
<text x="27.9" y="130">J13</text>
<text x="27.9" y="131.6">J16</text>
<text x="56.1" y="126.6">N7</text>
<text x="56.1" y="128.3">N9</text>
<text x="56.1" y="130">N10</text>
<text x="56.1" y="131.6">N11</text>
<text x="113.3" y="130.7">VCC-DRAM</text>
<text x="150.7" y="131.3">VCC-DRAM</text>
<text x="28.5" y="133.3">K7</text>
<text x="28.5" y="135">K8</text>
<text x="28.5" y="136.6">K9</text>
<text x="56.1" y="133.3">N12</text>
<text x="56.1" y="135">N13</text>
<text x="56.1" y="136.6">N14</text>
<text x="27.6" y="138.3">K13</text>
<text x="27.6" y="140">K14</text>
<text x="27.6" y="141.7">K15</text>
<text x="27.6" y="143.4">K16</text>
<text x="56.1" y="138.3">N15</text>
<text x="56.1" y="140">P10</text>
<text x="56.1" y="141.7">P11</text>
<text x="56.1" y="143.4">P12</text>
<text x="116.1" y="140.9">R0402</text>
<text x="122.9" y="140.9">C0402</text>
<text x="152.2" y="140.1">C0603</text>
<text x="158.9" y="140.1">C0402</text>
<text x="165.6" y="140.1">C0402</text>
<text x="172.3" y="140.1">C0402</text>
<text x="188.2" y="143.4">GND</text>
<text x="190.8" y="139.2">C0402</text>
<text x="28.6" y="145">L8</text>
<text x="28.6" y="146.7">L9</text>
<text x="28.7" y="148.4">J9</text>
<text x="56.1" y="145">P13</text>
<text x="56.1" y="146.7">P14</text>
<text x="56.1" y="148.4">P15</text>
<text x="150.5" y="146.7">GND</text>
<text x="27.8" y="150.1">L15</text>
<text x="28.2" y="151.7">M7</text>
<text x="28.2" y="153.4">M8</text>
<text x="28.2" y="155.1">M9</text>
<text x="56.1" y="150.1">R9</text>
<text x="56.1" y="151.7">R10</text>
<text x="56.1" y="153.4">R11</text>
<text x="56.1" y="155.1">R12</text>
<text x="116.1" y="152.6">R0402</text>
<text x="122.9" y="152.6">C0402</text>
<text x="27.4" y="156.8">M10</text>
<text x="27.4" y="158.4">M11</text>
<text x="27.4" y="160.1">M12</text>
<text x="27.4" y="161.8">M13</text>
<text x="56.1" y="156.8">R13</text>
<text x="56.1" y="158.4">R14</text>
<text x="56.1" y="160.1">T11</text>
<text x="56.1" y="161.8">AA1</text>
<text x="114.5" y="161">GND</text>
<text x="27.4" y="163.5">M14</text>
<text x="56.1" y="163.5">G8</text>
<text x="19.7" y="168.5">GND</text>
<text x="63.4" y="170.2">GND</text>
<text x="169" y="168.5">R0402</text>
<text x="19.9" y="177.4">VCC-DRAM</text>
<text x="60.8" y="185.3">C0402</text>
<text x="21.4" y="186.2">C0603</text>
<text x="28.1" y="186.2">C0402</text>
<text x="34.8" y="186.2">C0402</text>
<text x="41.6" y="186.2">C0402</text>
<text x="48.3" y="186.2">C0402</text>
<text x="57.5" y="189.5">GND</text>
<text x="221.4" y="190.2">Design Name</text>
<text x="19.7" y="192.8">GND</text>
<text x="221.4" y="195.1">Size</text>
<text x="223.1" y="196.9">A3</text>
<text x="228.1" y="195.2">Page Name</text>
<text x="274.6" y="197">1.0</text>
<text x="275.1" y="195.2">Rev</text>
<text x="221.4" y="200.2">Date:</text>
<text x="230.1" y="200.2">Monday, August 14, 2017</text>
<text x="255" y="200.2">Sheet</text>
<text x="263.3" y="200.2">1</text>
<text x="268.4" y="200.2">of</text>
<text x="273.4" y="200.2">11</text>
</g>
<g font-size="1.5" fill="#004080">
<text x="30.7" y="23.7">SDQ0</text>
<text x="49.6" y="23.7">SA0</text>
<text x="151.4" y="18.7">A0</text>
<text x="151.4" y="20.3">A1</text>
<text x="151.4" y="22">A2</text>
<text x="151.4" y="23.7">A3</text>
<text x="160.8" y="18.7">DQL0</text>
<text x="160.8" y="20.3">DQL1</text>
<text x="160.8" y="22">DQL2</text>
<text x="160.8" y="23.7">DQL3</text>
<text x="30.7" y="25.4">SDQ1</text>
<text x="30.7" y="27">SDQ2</text>
<text x="30.7" y="28.7">SDQ3</text>
<text x="49.6" y="25.4">SA1</text>
<text x="49.6" y="27">SA2</text>
<text x="49.6" y="28.7">SA3</text>
<text x="151.4" y="25.4">A4</text>
<text x="151.4" y="27">A5</text>
<text x="151.4" y="28.7">A6</text>
<text x="160.8" y="25.4">DQL4</text>
<text x="160.8" y="27">DQL5</text>
<text x="160.8" y="28.7">DQL6</text>
<text x="30.7" y="30.4">SDQ4</text>
<text x="30.7" y="32.1">SDQ5</text>
<text x="30.7" y="33.8">SDQ6</text>
<text x="30.7" y="35.4">SDQ7</text>
<text x="49.6" y="30.4">SA4</text>
<text x="49.6" y="32.1">SA5</text>
<text x="49.6" y="33.8">SA6</text>
<text x="49.6" y="35.4">SA7</text>
<text x="151.4" y="30.4">A7</text>
<text x="151.4" y="32.1">A8</text>
<text x="151.4" y="33.8">A9</text>
<text x="151.4" y="35.4">A10</text>
<text x="160.5" y="32.1">DQU0</text>
<text x="160.5" y="33.8">DQU1</text>
<text x="160.5" y="35.4">DQU2</text>
<text x="160.8" y="30.4">DQL7</text>
<text x="30.7" y="37.1">SDQ8</text>
<text x="30.7" y="38.8">SDQ9</text>
<text x="30.7" y="40.5">SDQ10</text>
<text x="48.7" y="40.5">SA10</text>
<text x="49.6" y="37.1">SA8</text>
<text x="49.6" y="38.8">SA9</text>
<text x="151.4" y="37.1">A11</text>
<text x="151.4" y="38.8">A12</text>
<text x="151.4" y="40.5">A13</text>
<text x="160.5" y="37.1">DQU3</text>
<text x="160.5" y="38.8">DQU4</text>
<text x="160.5" y="40.5">DQU5</text>
<text x="30.7" y="42.1">SDQ11</text>
<text x="30.7" y="43.8">SDQ12</text>
<text x="30.7" y="45.5">SDQ13</text>
<text x="30.7" y="47.2">SDQ14</text>
<text x="48.7" y="42.1">SA11</text>
<text x="48.7" y="43.8">SA12</text>
<text x="48.7" y="45.5">SA13</text>
<text x="48.7" y="47.2">SA14</text>
<text x="151.4" y="42.1">A14</text>
<text x="151.4" y="43.8">A15</text>
<text x="151.4" y="47.2">BA0</text>
<text x="160.5" y="42.1">DQU6</text>
<text x="160.5" y="43.8">DQU7</text>
<text x="162.6" y="47.2">CK</text>
<text x="30.7" y="48.8">SDQ15</text>
<text x="30.7" y="50.5">SDQ16</text>
<text x="30.7" y="52.2">SDQ17</text>
<text x="30.7" y="53.9">SDQ18</text>
<text x="48.5" y="52.2">SBA0</text>
<text x="48.5" y="53.9">SBA1</text>
<text x="48.7" y="48.8">SA15</text>
<text x="151.4" y="48.8">BA1</text>
<text x="151.4" y="50.5">BA2</text>
<text x="151.4" y="53.9">WE</text>
<text x="159.8" y="52.2">DQSL#</text>
<text x="160.4" y="53.9">DQSU</text>
<text x="160.6" y="50.5">DQSL</text>
<text x="161.8" y="48.8">CK#</text>
<text x="30.7" y="55.6">SDQ19</text>
<text x="30.7" y="57.2">SDQ20</text>
<text x="30.7" y="58.9">SDQ21</text>
<text x="48.3" y="58.9">SRAS</text>
<text x="48.5" y="55.6">SBA2</text>
<text x="151.4" y="55.6">RAS#</text>
<text x="151.4" y="57.2">CAS#</text>
<text x="151.4" y="58.9">CS#</text>
<text x="159.5" y="55.6">DQSU#</text>
<text x="161.3" y="58.9">DMU</text>
<text x="161.5" y="57.2">DML</text>
<text x="30.7" y="60.6">SDQ22</text>
<text x="30.7" y="62.2">SDQ23</text>
<text x="30.7" y="63.9">SDQ24</text>
<text x="30.7" y="65.6">SDQ25</text>
<text x="48.3" y="60.6">SCAS</text>
<text x="48.4" y="63.9">SRST</text>
<text x="49" y="62.2">SWE</text>
<text x="151.4" y="60.6">CKE</text>
<text x="151.4" y="63.9">VREFCA</text>
<text x="151.4" y="65.6">VREFDQ</text>
<text x="160.7" y="62.2">ODT1</text>
<text x="160.8" y="65.6">CKE1</text>
<text x="161" y="63.9">CS1#</text>
<text x="30.7" y="67.3">SDQ26</text>
<text x="30.7" y="69">SDQ27</text>
<text x="30.7" y="70.6">SDQ28</text>
<text x="47.4" y="67.3">SCKE0</text>
<text x="47.4" y="69">SCKE1</text>
<text x="151.4" y="67.3">ODT</text>
<text x="151.4" y="70.6">VDDQ#1</text>
<text x="159.7" y="70.6">RESET</text>
<text x="161.8" y="67.3">ZQ1</text>
<text x="30.7" y="72.3">SDQ29</text>
<text x="30.7" y="74">SDQ30</text>
<text x="30.7" y="75.7">SDQ31</text>
<text x="47.3" y="77.3">SODT0</text>
<text x="48.5" y="72.3">SCS0</text>
<text x="48.5" y="74">SCS1</text>
<text x="151.4" y="72.3">VDDQ#2</text>
<text x="151.4" y="74">VDDQ#3</text>
<text x="151.4" y="75.7">VDDQ#4</text>
<text x="151.4" y="77.3">VDDQ#5</text>
<text x="158.8" y="77.3">VSSQ#1</text>
<text x="162.6" y="72.3">ZQ</text>
<text x="30.7" y="79">SDQS0</text>
<text x="30.7" y="82.4">SDQS1</text>
<text x="30.7" y="80.7">SDQSB0</text>
<text x="47.3" y="79">SODT1</text>
<text x="49.3" y="82.4">SCK</text>
<text x="151.4" y="79">VDDQ#6</text>
<text x="151.4" y="80.7">VDDQ#7</text>
<text x="151.4" y="82.4">VDDQ#8</text>
<text x="158.8" y="79">VSSQ#2</text>
<text x="158.8" y="80.7">VSSQ#3</text>
<text x="158.8" y="82.4">VSSQ#4</text>
<text x="30.7" y="85.7">SDQS2</text>
<text x="30.7" y="89.1">SDQS3</text>
<text x="30.7" y="84">SDQSB1</text>
<text x="30.7" y="87.4">SDQSB2</text>
<text x="47.3" y="87.4">SVREF</text>
<text x="48.3" y="84">SCKB</text>
<text x="151.4" y="84">VDDQ#9</text>
<text x="151.4" y="87.4">VDD#2</text>
<text x="151.4" y="85.7">VDD#1</text>
<text x="151.4" y="89.1">VDD#3</text>
<text x="158.8" y="84">VSSQ#5</text>
<text x="158.8" y="85.7">VSSQ#6</text>
<text x="158.8" y="87.4">VSSQ#7</text>
<text x="158.8" y="89.1">VSSQ#8</text>
<text x="30.7" y="94.1">SDQM0</text>
<text x="30.7" y="95.8">SDQM1</text>
<text x="30.7" y="90.8">SDQSB3</text>
<text x="43" y="94.1">VCC_DRAM0</text>
<text x="43" y="95.8">VCC_DRAM1</text>
<text x="151.4" y="90.8">VDD#4</text>
<text x="151.4" y="92.4">VDD#5</text>
<text x="151.4" y="94.1">VDD#6</text>
<text x="151.4" y="95.8">VDD#7</text>
<text x="158.8" y="90.8">VSSQ#9</text>
<text x="160" y="92.4">VSS#1</text>
<text x="160" y="94.1">VSS#2</text>
<text x="160" y="95.8">VSS#3</text>
<text x="30.7" y="97.5">SDQM2</text>
<text x="30.7" y="99.1">SDQM3</text>
<text x="43" y="97.5">VCC_DRAM2</text>
<text x="43" y="99.1">VCC_DRAM3</text>
<text x="43" y="100.8">VCC_DRAM4</text>
<text x="151.4" y="97.5">VDD#8</text>
<text x="151.4" y="99.1">VDD#9</text>
<text x="160" y="97.5">VSS#4</text>
<text x="160" y="99.1">VSS#5</text>
<text x="160" y="100.8">VSS#6</text>
<text x="30.7" y="102.5">SZQ</text>
<text x="43" y="102.5">VCC_DRAM5</text>
<text x="43" y="104.2">VCC_DRAM6</text>
<text x="43" y="105.8">VCC_DRAM7</text>
<text x="43" y="107.5">VCC_DRAM8</text>
<text x="159.2" y="107.5">VSS#10</text>
<text x="160" y="102.5">VSS#7</text>
<text x="160" y="104.2">VSS#8</text>
<text x="160" y="105.8">VSS#9</text>
<text x="42.2" y="110.9">VCC_DRAM10</text>
<text x="43" y="109.2">VCC_DRAM9</text>
<text x="159.2" y="109.2">VSS#11</text>
<text x="159.2" y="110.9">VSS#12</text>
<text x="32.3" y="126">GND0</text>
<text x="49" y="126">GND24</text>
<text x="32.3" y="127.6">GND1</text>
<text x="32.3" y="129.3">GND2</text>
<text x="32.3" y="131">GND3</text>
<text x="49" y="127.6">GND25</text>
<text x="49" y="129.3">GND26</text>
<text x="49" y="131">GND27</text>
<text x="32.3" y="132.7">GND4</text>
<text x="32.3" y="134.3">GND5</text>
<text x="32.3" y="136">GND6</text>
<text x="32.3" y="137.7">GND7</text>
<text x="49" y="132.7">GND28</text>
<text x="49" y="134.3">GND29</text>
<text x="49" y="136">GND30</text>
<text x="49" y="137.7">GND31</text>
<text x="32.3" y="139.4">GND8</text>
<text x="32.3" y="141">GND9</text>
<text x="32.3" y="142.7">GND10</text>
<text x="49" y="139.4">GND32</text>
<text x="49" y="141">GND33</text>
<text x="49" y="142.7">GND34</text>
<text x="32.3" y="144.4">GND11</text>
<text x="32.3" y="146.1">GND12</text>
<text x="32.3" y="147.8">GND13</text>
<text x="32.3" y="149.4">GND14</text>
<text x="49" y="144.4">GND35</text>
<text x="49" y="146.1">GND36</text>
<text x="49" y="147.8">GND37</text>
<text x="49" y="149.4">GND38</text>
<text x="32.3" y="151.1">GND15</text>
<text x="32.3" y="152.8">GND16</text>
<text x="32.3" y="154.4">GND17</text>
<text x="49" y="151.1">GND39</text>
<text x="49" y="152.8">GND40</text>
<text x="49" y="154.4">GND41</text>
<text x="32.3" y="156.1">GND18</text>
<text x="32.3" y="157.8">GND19</text>
<text x="32.3" y="159.5">GND20</text>
<text x="32.3" y="161.2">GND21</text>
<text x="49" y="156.1">GND42</text>
<text x="49" y="157.8">GND43</text>
<text x="49" y="159.5">GND44</text>
<text x="49" y="161.2">GND45</text>
<text x="32.3" y="162.8">GND22</text>
<text x="32.3" y="164.5">GND23</text>
<text x="49" y="162.8">GND46</text>
<text x="49" y="164.5">GND47</text>
</g>
<g font-size="1.5" fill="#000080">
<text x="37.7" y="20.4">U1A</text>
<text x="174" y="76.3">RD1</text>
<text x="180.7" y="76.3">RD2</text>
<text x="174" y="78">240R-1% 240R-1%</text>
<text x="18.9" y="104.8">RD5</text>
<text x="18.9" y="106.8">240R-1%</text>
<text x="37.9" y="113.9">H3-BGA3XX_11</text>
<text x="150.5" y="119.9">DU1</text>
<text x="36" y="122.6">U1I</text>
<text x="150.5" y="121.6">DDR3-FBGA96</text>
<text x="116.1" y="137.5">RD6</text>
<text x="122.9" y="137.5">CD1</text>
<text x="152.2" y="136.7">CD21</text>
<text x="158.9" y="136.7">CD3</text>
<text x="165.6" y="136.7">CD4</text>
<text x="172.3" y="136.7">CD5</text>
<text x="190.8" y="135.9">CD7</text>
<text x="190.8" y="137.5">104</text>
<text x="116.1" y="139.2">100R</text>
<text x="124.5" y="139.2">104</text>
<text x="152.2" y="138.4">10uF</text>
<text x="158.9" y="138.4">105</text>
<text x="165.6" y="138.4">105</text>
<text x="172.3" y="138.4">104</text>
<text x="116.1" y="149.3">RD7</text>
<text x="122.9" y="149.3">CD14</text>
<text x="116.1" y="150.9">100r</text>
<text x="124.5" y="150.9">104</text>
<text x="36.5" y="169.2">H3-BGA3XX_11</text>
<text x="158.9" y="168.5">RD8</text>
<text x="163.9" y="168.5">100R</text>
<text x="21.4" y="182.8">CD15</text>
<text x="21.4" y="184.5">10uF</text>
<text x="28.1" y="182.8">CD16</text>
<text x="28.1" y="184.5">105</text>
<text x="34.8" y="182.8">CD17</text>
<text x="34.8" y="184.5">105</text>
<text x="41.6" y="182.8">CD18</text>
<text x="41.6" y="184.5">104</text>
<text x="48.3" y="182.8">CD19</text>
<text x="48.3" y="184.5">104</text>
<text x="60.8" y="182">CD20</text>
<text x="60.8" y="183.6">104</text>
</g>
<text font-size="1.4" x="141.3" y="138.1">Near DDR</text>
<g font-size="1.2">
<text x="35.4" y="7.5">5</text>
<text x="90.1" y="7.5">4</text>
<text x="144.9" y="7.5">3</text>
<text x="199.6" y="7.5">2</text>
<text x="254.4" y="7.5">1</text>
<text x="6.8" y="33.1">D</text>
<text x="282.2" y="33.1">D</text>
<text x="6.8" y="81.2">C</text>
<text x="282.2" y="81.2">C</text>
<text x="6.8" y="129.4">B</text>
<text x="282.2" y="129.4">B</text>
<text x="6.8" y="177.5">A</text>
<text x="282.2" y="177.5">A</text>
<text x="35.4" y="201.8">5</text>
<text x="90.1" y="201.8">4</text>
<text x="144.9" y="201.8">3</text>
<text x="199.6" y="201.8">2</text>
<text x="207.3" y="199.4">http://www.banana-pi.org</text>
<text x="254.4" y="201.8">1</text>
</g>
</svg>
